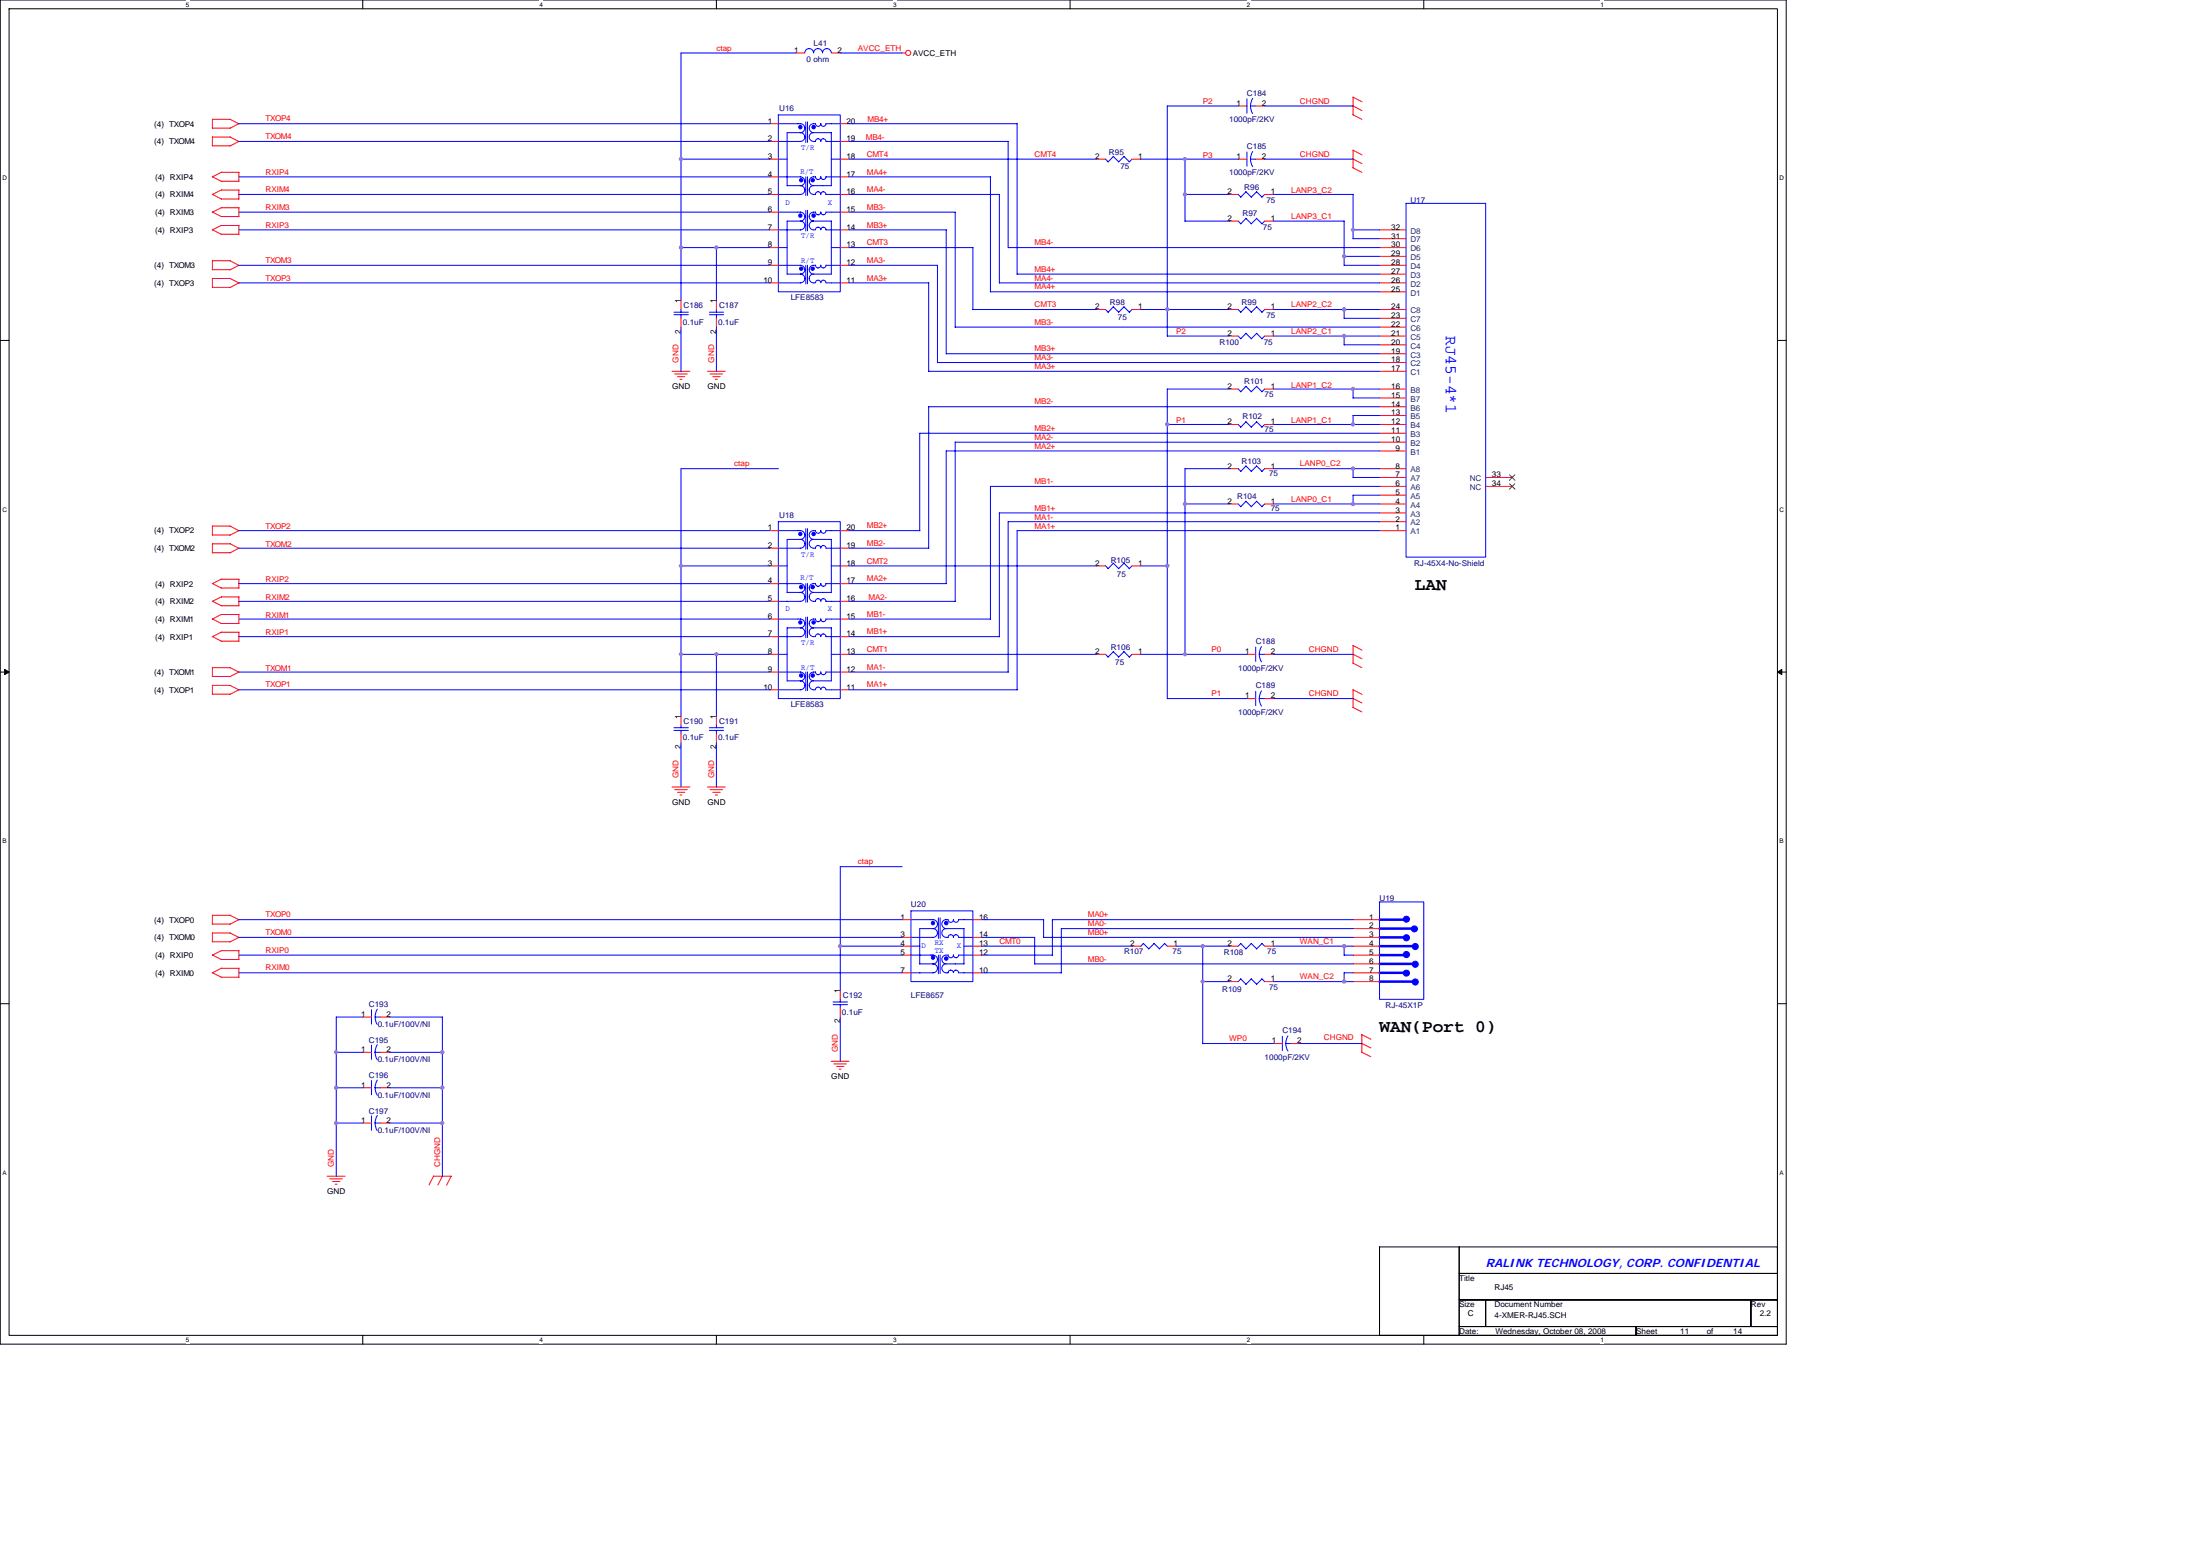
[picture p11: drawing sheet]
<svg xmlns="http://www.w3.org/2000/svg" width="297mm" height="210mm" viewBox="0 0 297 210" stroke-linecap="round" stroke-linejoin="round" font-family="sans-serif">
<path d="M0 0h241.2v181.4h-241.2zM1.2 1.2h238.8v179.1h-238.8z" fill="none" stroke="#000" stroke-width=".14"/>
<g fill="#fff">
<path d="M25.1 .1h.5v1h-.5z"/>
<path d="M25.1 180.4h.5v.9h-.5z"/>
</g>
<path d="M49 0v1.2M49 180.3v1.1" fill="none" stroke="#000" stroke-width=".14"/>
<g fill="#fff">
<path d="M72.9 .1h.4v1h-.4z"/>
<path d="M72.9 180.4h.4v.9h-.4z"/>
</g>
<path d="M96.7 0v1.2M96.7 180.3v1.1" fill="none" stroke="#000" stroke-width=".14"/>
<g fill="#fff">
<path d="M120.6 .1h.5v1h-.5z"/>
<path d="M120.6 180.4h.5v.9h-.5z"/>
</g>
<path d="M144.5 0v1.2M144.5 180.3v1.1" fill="none" stroke="#000" stroke-width=".14"/>
<g fill="#fff">
<path d="M168.4 .1h.4v1h-.4z"/>
<path d="M168.4 180.4h.4v.9h-.4z"/>
</g>
<path d="M192.2 0v1.2M192.2 180.3v1.1" fill="none" stroke="#000" stroke-width=".14"/>
<g fill="#fff">
<path d="M216.1 .1h.5v1h-.5z"/>
<path d="M216.1 180.4h.5v.9h-.5z"/>
<path d="M.3 23.6h.6v.9h-.6z"/>
<path d="M240.3 23.6h.6v.9h-.6z"/>
<path d="M.3 68.3h.6v1h-.6z"/>
<path d="M240.3 68.3h.6v1h-.6z"/>
</g>
<path d="M0 46h1.2M240 46h1.2" fill="none" stroke="#000" stroke-width=".14"/>
<g fill="#fff">
<path d="M.3 113.1h.6v.9h-.6z"/>
<path d="M240.3 113.1h.6v.9h-.6z"/>
</g>
<path d="M0 90.7h1.2M240 90.7h1.2" fill="none" stroke="#000" stroke-width=".14"/>
<path d="M.6 90.4l.6 .3-.6 .4zM240 90.7l.6-.3v.7z" fill="#000" stroke="#000" stroke-width=".14"/>
<g fill="#fff">
<path d="M.3 157.9h.6v.9h-.6z"/>
<path d="M240.3 157.9h.6v.9h-.6z"/>
</g>
<path d="M0 135.5h1.2M240 135.5h1.2M186.3 168.3h10.7v12h-10.7zM197 168.3h43v3.6h-43zM197 171.9h43v3.6h-43zM197 175.5h3.6v3.6h-3.6zM197 179.1h23.9v1.2h-23.9zM200.6 175.5h35.8v3.6h-35.8zM220.9 179.1h19.1v1.2h-19.1zM236.4 175.5h3.6v3.6h-3.6z" fill="none" stroke="#000" stroke-width=".14"/>
<g fill="none" stroke="#f00" stroke-width=".14">
<path d="M28.7 19.7h2.4M28.7 17.3h2.4M28.7 18.5v1.2M28.7 18.5h2.4M31.1 18.5l1.2 .6-1.3 .6M31.1 16.1l1.2 .6-1.3 .6M31.1 16.1h-2.4v1.2M103.9 16.7h1.2M103.9 19.1h1.2M107.5 7.2h1.2M112.2 7.2h1.3M113.5 16.7h1.1"/>
<path d="M113.5 19.1h1.1M121.8 7.2h.5M167.2 14.3h1.2M169.5 14.3h1.2M182.7 15.5l1.2 .6M182.7 14.3l1.2 .6M182.7 13.1v2.4M182.7 13.1l1.2 .6M28.7 28.6l1.2 .6h2.4M28.7 38.8h2.4M28.7 23.9l1.2 .6h2.4M28.7 35.2h2.4"/>
<path d="M28.7 35.2v1.2M28.7 37.6v1.2M28.7 37.6h2.4M29.9 28h2.4v1.3M29.9 23.3h2.4v1.2M29.9 25.7h2.4v1.2h-2.4l-1.2-.7M29.9 30.4h2.4v1.2h-2.4l-1.2-.6M29.9 28l-1.2 .6M29.9 30.4l-1.2 .6M29.9 25.6l-1.2 .6M29.9 23.2l-1.2 .7M31.1 35.2l1.2 .6"/>
<path d="M31.1 37.6l1.2 .6M32.3 35.8l-1.3 .6h-2.3M32.3 38.2l-1.3 .6M103.9 21.5h1.2M103.9 23.9h1.2M103.9 26.2h1.2M103.9 28.6h1.2M103.9 31h1.2M103.9 33.4h1.2M103.9 35.8h1.2M103.9 38.2h1.2M113.5 21.5h1.1"/>
<path d="M113.5 23.9h1.1M113.5 26.2h1.1M113.5 28.6h1.1M113.5 31h1.1M113.5 33.4h1.1M113.5 35.8h1.1M113.5 38.2h1.1M148.1 21.5h1.2M152.8 21.5h1.2M166 29.8h1.2M166 26.2h1.2M167.2 21.5h1.2"/>
<path d="M169.5 21.5h1.2M170.7 29.8h1.2M170.7 26.2h1.2M182.7 22.6l1.2 .7M182.7 21.5l1.2 .6M182.7 20.3v2.4M182.7 20.3l1.2 .6M186.3 31h3.5M186.3 33.4h3.5M186.3 35.8h3.5M186.3 38.2h3.5M186.3 39.4h3.5"/>
<path d="M186.3 37h3.5M186.3 34.6h3.5M186.3 32.2h3.5M90.7 50.1h2.5M91.1 50.5h1.7M91.5 50.8h1M91.8 51.2h.3M91.9 40.6v1.2M91.9 43v1.2M95.5 50.1h2.4M95.9 50.5h1.7M96.2 50.8h1"/>
<path d="M96.6 51.2h.3M96.7 40.6v1.2M96.7 43v1.2M148.1 41.8h1.2M152.8 41.8h1.2M166 41.8h1.2M166 52.5h1.2M166 57.3h1.2M166 45.4h1.2M170.7 41.8h1.2M170.7 52.5h1.2M170.7 57.3h1.2"/>
<path d="M170.7 45.4h1.2M186.3 50.1h3.5M186.3 41.8h3.5M186.3 52.5h3.5M186.3 57.3h3.5M186.3 59.7h3.5M186.3 58.5h3.5M186.3 56.1h3.5M186.3 54.9h3.5M186.3 53.7h3.5M186.3 48.9h3.5M186.3 47.8h3.5"/>
<path d="M186.3 46.5h3.5M186.3 45.4h3.5M186.3 44.2h3.5M186.3 43h3.5M28.7 74.6h2.4M28.7 71v1.2M28.7 73.4v1.2M28.7 73.4h2.4M28.7 71h2.4M29.9 78.2h2.4v1.2h-2.4l-1.2-.6M29.9 78.2l-1.2 .6M31.1 73.4l1.2 .6"/>
<path d="M31.1 71l1.2 .6M32.3 74l-1.3 .6M32.3 71.6l-1.3 .6h-2.3M103.9 71.6h1.2M103.9 74h1.2M103.9 78.8h1.2M103.9 76.4h1.2M113.5 71.6h1.1M113.5 74h1.1M113.5 78.8h1.1M113.5 76.4h1.1M148.1 76.4h1.2"/>
<path d="M152.8 76.4h1.2M166 63.3h1.2M166 68h1.2M170.7 63.3h1.2M170.7 68h1.2M186.3 63.3h3.5M186.3 68h3.5M186.3 71.6h3.5M186.3 70.4h3.5M186.3 69.2h3.5M186.3 66.8h3.5M186.3 65.7h3.5"/>
<path d="M186.3 64.5h3.5M186.3 60.9h3.5M200.6 65.7h3.6M200.6 64.5h3.6M28.7 85.9l1.2 .7h2.4M28.7 83.5l1.2 .7h2.4M28.7 91.3h2.4M28.7 93.7h2.4M28.7 81.2l1.2 .6h2.4M28.7 90.1v1.2M28.7 92.5v1.2M28.7 90.1h2.4"/>
<path d="M28.7 92.5h2.4M29.9 80.6h2.4v1.2M29.9 83h2.4v1.2M29.9 85.3h2.4v1.3M29.9 85.3l-1.2 .6M29.9 82.9l-1.2 .7M29.9 80.6l-1.2 .6M31.1 90.1l1.2 .6-1.3 .6M31.1 92.5l1.2 .6-1.3 .6M91.9 96.7v1.2M91.9 99.1v1.2M96.7 96.7v1.2"/>
<path d="M96.7 99.1v1.2M103.9 88.3h1.2M103.9 81.2h1.2M103.9 83.6h1.2M103.9 85.9h1.2M103.9 90.7h1.2M103.9 93.1h1.2M113.5 88.3h1.1M113.5 81.2h1.1M113.5 83.6h1.1M113.5 85.9h1.1M113.5 90.7h1.1"/>
<path d="M113.5 93.1h1.1M148.1 88.3h1.2M152.8 88.3h1.2M168.4 88.3h1.1M168.4 94.3h1.1M170.7 88.3h1.2M170.7 94.3h1.2M182.7 94.3l1.2 .6M182.7 89.5l1.2 .6M182.7 88.3l1.2 .6M182.7 93.1v2.4l1.2 .6M182.7 87.1v2.4"/>
<path d="M182.7 93.1l1.2 .6M182.7 87.1l1.2 .7M90.7 106.2h2.5M91.1 106.6h1.7M91.5 107h1M91.8 107.3h.3M95.5 106.2h2.4M95.9 106.6h1.7M96.2 107h1M96.6 107.3h.3M28.7 131.3l1.2 .6h2.4M28.7 128.9l1.2 .6h2.4"/>
<path d="M28.7 127.1h2.4M28.7 124.7h2.4M28.7 125.9v1.2M28.7 125.9h2.4M29.9 128.3h2.4v1.2M29.9 130.7h2.4v1.2M29.9 130.7l-1.2 .6M29.9 128.3l-1.2 .6M31.1 125.9l1.2 .7-1.3 .5M31.1 123.5l1.2 .7-1.3 .6M31.1 123.5h-2.4v1.2M49 137.3h1.2"/>
<path d="M51.4 137.3h1.2M113.5 133.7v1.2M113.5 136.1v1.2M121.8 124.1h1.2M121.8 126.5h1.2M121.8 128.9h1.2M121.8 131.3h1.2M121.8 127.7h1.2M131.4 124.1h1.1M131.4 126.5h1.1M131.4 128.9h1.1M131.4 131.3h1.1"/>
<path d="M131.4 127.7h1.1M152.8 127.7h1.2M157.6 127.7h1.2M166 127.7h1.2M166 132.5h1.2M170.7 127.7h1.2M170.7 132.5h1.2M182.7 124.1h3.6M182.7 126.5h3.6M182.7 128.9h3.6M182.7 131.3h3.6M182.7 127.7h3.6"/>
<path d="M182.7 132.5h3.6M182.7 125.3h3.6M182.7 130.1h3.6M44.2 158.8h2.4M44.5 159.1h1.7M44.9 159.5h1M45.3 159.9h.2M49 142h1.2M49 151.6h1.2M49 146.8h1.2M51.4 142h1.2M51.4 151.6h1.2"/>
<path d="M51.4 146.8h1.2M58.5 158.8h2.4l-.6 1.2M58.5 158.7l-.6 1.3M59.8 158.7l-.7 1.3M112.2 143.3h2.4M112.6 143.6h1.7M113 144h.9M113.3 144.3h.3M171.9 140.9h1.2M174.3 140.9h1.2M183.9 140.8l1.2 .7M185.1 140.3l-1.2-.7v2.4l1.2 .6"/>
<circle cx="122.6" cy="7.1" r=".35"/>
</g>
<g fill="none" stroke="#00f" stroke-width=".14">
<path d="M32.3 16.7h71.6M32.3 19.1h71.6M91.9 7.2h15.6M91.9 7.2v33.4M105.1 15.5h8.4v23.9h-8.4zM105.1 16.7h3M105.1 19.1h3M108.1 16.7a.6 .6 0 0 1 .6 .6 .6 .6 0 0 1-.6 .6 .59 .59 0 0 1 .6 .6 .59 .59 0 0 1-.6 .6M108.1 17.9h-1.8v7.2M108.7 7.1a.59 .59 0 0 1 .6-.5 .59 .59 0 0 1 .6 .5 .6 .6 0 0 1 .6-.5 .6 .6 0 0 1 .6 .5 .59 .59 0 0 1 .6-.5 .59 .59 0 0 1 .5 .5M108.8 16.5v2.7M109 16.4v2.8"/>
<path d="M109.7 17.9h2.6M110.1 16.7a.62 .62 0 0 0-.8 .4 .62 .62 0 0 0 .5 .8 .62 .62 0 0 0-.5 .8 .62 .62 0 0 0 .8 .4M110.1 19.1a.36 .36 0 0 1 .4-.4 .36 .36 0 0 1 .3 .4 .35 .35 0 0 1 .4-.4 .35 .35 0 0 1 .3 .4M110.1 16.7a.36 .36 0 0 0 .4 .4 .36 .36 0 0 0 .3-.4 .35 .35 0 0 0 .4 .4 .35 .35 0 0 0 .3-.4M111.5 16.7h2M111.5 19.1h2M112.2 17.9v7.2M113.5 7.2h8.3M114.6 16.7h22.7M114.6 19.1h21.5v14.3M137.3 16.7v20.3M167.2 14.3h-9.6v31.1h8.4"/>
<path d="M168.4 13.3v2M168.8 14.3h.8M169.1 13.3l-.2 .5-.1 .5 .1 .5 .2 .5M170.7 14.3h12M32.3 23.9h71.6M32.3 26.2h71.6M32.3 31h71.6M32.3 28.6h71.6M32.3 35.8h71.6M32.3 38.2h71.6M91.9 21.5h12M91.9 33.4h12"/>
<path d="M96.7 33.4v7.2M105.1 38.2h3M105.1 21.5h1.2M105.1 23.9h3M105.1 26.2h3M105.1 31h3M105.1 28.6h3M105.1 35.8h3M105.1 33.4h1.2M106.3 25.1h1.8M106.3 37h1.8M108.1 23.9a.59 .59 0 0 1 .6 .6 .59 .59 0 0 1-.6 .6 .59 .59 0 0 1 .6 .6 .59 .59 0 0 1-.6 .5"/>
<path d="M108.1 28.6a.6 .6 0 0 1 .6 .6 .6 .6 0 0 1-.6 .6 .59 .59 0 0 1 .6 .6 .59 .59 0 0 1-.6 .6M108.1 35.8a.59 .59 0 0 1 .6 .6 .59 .59 0 0 1-.6 .6 .59 .59 0 0 1 .6 .6 .59 .59 0 0 1-.6 .6M108.1 29.8h-1.8v7.2M108.8 23.9v2.5M108.8 28.4v2.8M108.8 35.8v2.5M109 23.9v2.5M109 28.4v2.8M109 35.8v2.5M109.7 29.8h2.6M109.8 25.1a.62 .62 0 0 0-.5 .7 .62 .62 0 0 0 .8 .4M109.8 37a.62 .62 0 0 0-.5 .8 .62 .62 0 0 0 .8 .4 .36 .36 0 0 1 .4-.4 .36 .36 0 0 1 .3 .4 .35 .35 0 0 1 .4-.4 .35 .35 0 0 1 .3 .4"/>
<path d="M109.9 25.1h2.4M109.9 37h2.4M110.1 26.2a.36 .36 0 0 1 .4-.3 .36 .36 0 0 1 .3 .3 .35 .35 0 0 1 .4-.3 .35 .35 0 0 1 .3 .3M110.1 35.8a.36 .36 0 0 0 .4 .4 .36 .36 0 0 0 .3-.4 .35 .35 0 0 0 .4 .4 .35 .35 0 0 0 .3-.4M110.1 35.8a.62 .62 0 0 0-.8 .4 .62 .62 0 0 0 .5 .8M111.5 23.9h2M111.5 26.2h2M111.5 31h2M111.5 28.6h2M111.5 35.8h2M111.5 38.2h2M111.5 23.9a.35 .35 0 0 1-.3 .3 .35 .35 0 0 1-.4-.3 .36 .36 0 0 1-.3 .3 .36 .36 0 0 1-.4-.3 .62 .62 0 0 0-.8 .4 .62 .62 0 0 0 .5 .8"/>
<path d="M111.5 28.6a.35 .35 0 0 1-.3 .4 .35 .35 0 0 1-.4-.4 .36 .36 0 0 1-.3 .4 .36 .36 0 0 1-.4-.4 .62 .62 0 0 0-.8 .5 .62 .62 0 0 0 .5 .7 .62 .62 0 0 0-.5 .8 .62 .62 0 0 0 .8 .4 .36 .36 0 0 1 .4-.3 .36 .36 0 0 1 .3 .3 .35 .35 0 0 1 .4-.3 .35 .35 0 0 1 .3 .3M112.2 21.5h1.3M112.2 29.8v7.2M112.2 33.4h1.3M114.6 21.5h33.5M114.6 23.9h19.1v15.5M114.6 26.2h20.4l-.1 12M114.6 31h13.2M114.6 28.6h14.4v15.6M114.6 35.8h12v13.2l59.7-.1M114.6 38.2h10.8v11.9M114.6 33.4h16.8v8.4h16.7"/>
<path d="M127.8 31v16.8h58.5M133.7 39.4h52.6M134.9 38.2h51.4M136.1 33.4h50.2M137.3 37h49M149.2 21.5l.4 .3M150.3 21.1l.7 .7M150.3 21.1l-.7 .8M151.7 21.1l.8 .7M151.8 21.1l-.8 .8M152.8 21.5l-.3 .4M154 21.5h13.2"/>
<path d="M160 26.2h6M160 29.8h6M160 21.5v8.4M167.1 26.2l.4 .4M168.2 29.5l.7 .7 .8-.7M168.2 25.9l.7 .7M168.2 29.5l-.7 .7-.4-.4M168.2 25.9l-.7 .7M168.4 20.5v1.9M168.8 21.5h.8M169.1 20.4l-.2 .5-.1 .6 .1 .5 .2 .5M169.6 29.5l.8 .7"/>
<path d="M169.6 25.9l.8 .7M169.7 25.9l-.8 .7M170.7 29.8l-.3 .4M170.7 21.5h12M170.7 26.2l-.3 .4M171.9 26.2h10.8M171.9 29.8h9.6M181.5 35.8h4.8M181.5 29.8v6M181.5 34.6h4.8M182.7 31h3.6M182.7 32.2h3.6"/>
<path d="M182.7 26.2v6M189.8 27.5h10.8v47.7h-10.8zM91 42.1h1.9M91 42.5h1.9M91.9 41.8v.3M91.9 42.5v.5M91.9 44.2v5.9M95.8 42.1h1.9M95.8 42.5h1.9M96.7 41.8v.3M96.7 42.5v.5M96.7 44.2v5.9"/>
<path d="M125.4 54.9v19.1h-10.8M125.4 50.1h60.9M125.4 54.9h60.9M129 44.2h57.3M149.2 41.8l.4 .3M151 42.1l-.7-.7-.7 .8M151.7 41.4l.8 .8 .3-.4M151.8 41.4l-.8 .8M154 41.8h12M157.6 57.3h8.4M166 52.5h-8.4v41.8h10.8M167.1 52.5l.4 .4"/>
<path d="M167.1 57.3l.4 .4M167.1 45.3l.4 .4M168.2 52.1l.7 .8M168.2 56.9l.7 .8M168.2 41.4l.7 .8 .8-.8M168.2 45l.7 .7M168.2 52.2l-.7 .7M168.2 56.9l-.7 .8M168.2 41.4l-.7 .8-.4-.4M168.2 45l-.7 .7M169.6 52.1l.8 .8M169.6 56.9l.8 .8"/>
<path d="M169.6 41.4l.8 .7M169.6 45l.8 .7M169.7 52.2l-.8 .7M169.7 56.9l-.8 .8M169.7 45l-.8 .7M170.7 52.5l-.3 .4M170.7 57.3l-.3 .4M170.7 41.8l-.3 .4M170.7 45.4l-.3 .3M171.9 41.8h14.4M171.9 45.4h14.4M171.9 57.3h14.4"/>
<path d="M171.9 52.5h14.4M181.5 41.8v1.2M181.5 45.4v1.2M181.5 46.5h4.8M181.5 43h4.8M182.7 52.5v1.2h3.6M186.3 58.5h-62.1v13.1M186.3 59.7h-57.3v21.5h-14.4M186.3 56.1h-3.6v1.2M32.3 71.6h71.6M32.3 74h71.6M32.3 78.8h71.6"/>
<path d="M91.9 76.4h12M105.1 70.4h8.4v23.9h-8.4zM105.1 71.6h3M105.1 74h3M105.1 76.4h1.2M105.1 78.8h3M105.1 63.3h-13.2v33.4M106.3 80h1.8M108.1 71.6a.59 .59 0 0 1 .6 .6 .59 .59 0 0 1-.6 .6 .59 .59 0 0 1 .6 .6 .59 .59 0 0 1-.6 .6M108.1 78.8a.59 .59 0 0 1 .6 .6 .59 .59 0 0 1-.6 .6 .6 .6 0 0 1 .6 .6 .6 .6 0 0 1-.6 .6M108.1 72.8h-1.8v7.2M108.8 71.4v2.7"/>
<path d="M108.8 78.8v2.5M109 71.4v2.7M109 78.8v2.5M109.7 72.8h2.6M109.8 80a.62 .62 0 0 0-.5 .7 .62 .62 0 0 0 .8 .5M109.9 80h2.4M110.1 71.6a.62 .62 0 0 0-.8 .5 .62 .62 0 0 0 .5 .7 .62 .62 0 0 0-.5 .8 .62 .62 0 0 0 .8 .4 .36 .36 0 0 1 .4-.4 .36 .36 0 0 1 .3 .4 .35 .35 0 0 1 .4-.4 .35 .35 0 0 1 .3 .4M110.1 71.6a.36 .36 0 0 0 .4 .4 .36 .36 0 0 0 .3-.4 .35 .35 0 0 0 .4 .4 .35 .35 0 0 0 .3-.4M110.1 78.8a.36 .36 0 0 0 .4 .3 .36 .36 0 0 0 .3-.3 .35 .35 0 0 0 .4 .3 .35 .35 0 0 0 .3-.3M110.1 78.8a.62 .62 0 0 0-.8 .4 .62 .62 0 0 0 .5 .8M111.5 71.6h2M111.5 74h2"/>
<path d="M111.5 78.8h2M112.2 76.4h1.3M112.2 72.8v7.2M114.6 71.6h9.6M114.6 76.4h33.5M114.6 78.8h13.2M149.2 76.4l.4 .4M151 76.8l-.7-.8-.7 .8M151.7 76l.8 .8 .3-.4M151.8 76l-.8 .8M154 76.4h3.6M160 68h6"/>
<path d="M166 63.3h-6v25M167.1 63.2l.4 .4M167.1 68l.4 .4M168.2 62.9l.7 .7M168.2 67.6l.7 .8M168.2 62.9l-.7 .7M168.2 67.7l-.7 .7M169.6 62.9l.8 .7M169.6 67.6l.8 .8M169.7 62.9l-.8 .7M169.7 67.7l-.8 .7M170.7 63.3l-.3 .3"/>
<path d="M170.7 68l-.3 .4M171.9 68h14.4M171.9 63.3h14.4M182.7 63.3v1.2M182.7 64.5h3.6M186.3 71.6h-49v21.5M186.3 65.7h-52.6v17.9h-19.1M186.3 70.4h-50.2v20.3h-21.5M186.3 66.8h-3.6v1.3M186.3 60.9h-58.5v17.9M186.3 69.2h-51.4v16.8M32.3 81.2h71.6"/>
<path d="M32.3 85.9h71.6M32.3 83.6h71.6M32.3 90.7h71.6M32.3 93.1h71.6M91 98.2h1.9M91 98.6h1.9M91.9 88.3h12M91.9 97.9v.3M91.9 98.6v.5M95.8 98.2h1.9M95.8 98.6h1.9M96.7 88.3v8.4"/>
<path d="M96.7 97.9v.3M96.7 98.6v.5M105.1 93.1h3M105.1 88.3h1.2M105.1 81.2h3M105.1 85.9h3M105.1 83.6h3M105.1 90.7h3M108.1 83.6a.59 .59 0 0 1 .6 .6 .59 .59 0 0 1-.6 .6 .59 .59 0 0 1 .6 .5 .59 .59 0 0 1-.6 .6M108.1 90.7a.59 .59 0 0 1 .6 .6 .59 .59 0 0 1-.6 .6 .6 .6 0 0 1 .6 .6 .6 .6 0 0 1-.6 .6M108.1 84.8h-1.8v7.1h1.8M108.8 83.3v2.8"/>
<path d="M108.8 90.7v2.5M109 83.3v2.8M109 90.7v2.5M109.7 84.8h2.6M109.8 91.9a.62 .62 0 0 0-.5 .8 .62 .62 0 0 0 .8 .4M109.9 91.9h2.4M110.1 81.2a.36 .36 0 0 1 .4-.4 .36 .36 0 0 1 .3 .4 .35 .35 0 0 1 .4-.4 .35 .35 0 0 1 .3 .4M110.1 83.6a.62 .62 0 0 0-.8 .4 .62 .62 0 0 0 .5 .8 .62 .62 0 0 0-.5 .7 .62 .62 0 0 0 .8 .4M110.1 83.5a.36 .36 0 0 0 .4 .4 .36 .36 0 0 0 .3-.4 .35 .35 0 0 0 .4 .4 .35 .35 0 0 0 .3-.4M110.1 85.9a.36 .36 0 0 1 .4-.3 .36 .36 0 0 1 .3 .3 .35 .35 0 0 1 .4-.3 .35 .35 0 0 1 .3 .3M110.1 93.1a.36 .36 0 0 1 .4-.3 .36 .36 0 0 1 .3 .3 .35 .35 0 0 1 .4-.3 .35 .35 0 0 1 .3 .3M110.1 90.7a.36 .36 0 0 0 .4 .4 .36 .36 0 0 0 .3-.4 .35 .35 0 0 0 .4 .4 .35 .35 0 0 0 .3-.4"/>
<path d="M110.1 90.7a.62 .62 0 0 0-.8 .5 .62 .62 0 0 0 .5 .7M111.5 81.2h2M111.5 85.9h2M111.5 83.6h2M111.5 90.7h2M111.5 93.1h2M112.2 88.3h1.3M112.2 84.8v7.1M114.6 88.3h33.5M114.6 85.9h20.4M114.6 93.1h22.7M149.2 88.3l.4 .4"/>
<path d="M151 88.7l-.7-.8-.7 .8M151.7 87.9l.8 .8M151.8 88l-.8 .7M152.8 88.3l-.3 .4M154 88.3h14.4M169.5 87.4v1.9M169.5 93.3v1.9M170 88.3h.8M170 94.3h.8M170.3 87.3l-.2 .5-.1 .5 .1 .6 .2 .4M170.3 93.3l-.2 .4-.1 .6 .1 .5 .2 .5M171.9 88.3h10.8"/>
<path d="M171.9 94.3h10.8M91.9 100.3v6M96.7 100.3v6M121.8 117h-8.3v16.7M32.3 124.1h89.5M32.3 126.5h89.5M32.3 128.9h89.5M32.3 131.3h89.5M49 137.3h-3.6v21.5M50.2 136.3v1.9M50.6 137.3h.8M50.9 136.2a1.99 1.99 0 0 0 0 2.1"/>
<path d="M52.6 137.3h7.2l-.1 21.5M112.5 135.3h1.9M112.5 135.6h1.9M113.5 134.9v.4M113.5 135.6v.5M113.5 137.3v6M113.5 127.7h8.3M123 123h8.4v9.5h-8.4zM123 124.1h3M123 126.5h3M123 127.7h1.2M123 128.9h3"/>
<path d="M126 124.1a.6 .6 0 0 1 .6 .6 .6 .6 0 0 1-.6 .6 .59 .59 0 0 1 .6 .6 .59 .59 0 0 1-.6 .6M126 128.9a.59 .59 0 0 1 .6 .6 .59 .59 0 0 1-.6 .6 .6 .6 0 0 1 .6 .6 .6 .6 0 0 1-.6 .6h-3M126 125.3h-1.8v4.8h1.8M126.7 123.9v2.8M126.7 128.9v2.5M126.9 123.9v2.8M126.9 128.9v2.5M127.7 125.3h2.5v4.8h-2.4M128 124.1a.62 .62 0 0 0-.8 .5 .62 .62 0 0 0 .5 .7 .62 .62 0 0 0-.5 .8 .62 .62 0 0 0 .8 .4M128 128.9a.62 .62 0 0 0-.8 .5 .62 .62 0 0 0 .5 .7 .62 .62 0 0 0-.5 .8 .62 .62 0 0 0 .8 .4 .36 .36 0 0 1 .4-.3 .36 .36 0 0 1 .3 .3 .35 .35 0 0 1 .4-.3 .35 .35 0 0 1 .3 .3h2M128 126.5a.36 .36 0 0 1 .4-.3 .36 .36 0 0 1 .3 .3 .35 .35 0 0 1 .4-.3 .35 .35 0 0 1 .3 .3M128 124.1a.36 .36 0 0 0 .4 .4 .36 .36 0 0 0 .3-.4 .35 .35 0 0 0 .4 .4 .35 .35 0 0 0 .3-.4"/>
<path d="M128 128.9a.36 .36 0 0 0 .4 .4 .36 .36 0 0 0 .3-.4 .35 .35 0 0 0 .4 .4 .35 .35 0 0 0 .3-.4M129.4 124.1h2M129.4 126.5h2M129.4 128.9h2M130.1 127.7h1.3M132.5 124.1h8.4M132.5 126.5h7.2v3.6h43M132.5 127.7h20.4M132.5 128.9h9.6M132.5 131.3h10.8M140.9 124.1v2.4h41.8M154.4 127.3l.7 .8"/>
<path d="M154.4 127.4l-.4 .3M156.5 128.1l-.7-.8-.7 .8M157.6 127.7l-.4-.4-.7 .8M158.8 127.7h7.2M162.4 127.7v13.2M162.4 132.5h3.6M167.1 127.7l.4-.4 .7 .8M167.5 132.1l.7 .8M167.5 132.1l-.4 .4M168.9 132.1l.8 .8M168.9 132.1l-.7 .8M169.7 128.1l-.8-.8-.7 .8"/>
<path d="M170.4 132.1l.3 .4M170.4 127.3l.3 .4M170.4 132.1l-.8 .8M170.4 127.4l-.8 .7M171.9 127.7h10.8M171.9 132.5h10.8M173.1 139.9v1.9M173.9 139.8l-.2 .5-.1 .5 .1 .6 .2 .5M181.5 127.7v1.2h1.2M182.7 125.3h-39.4v6M182.7 124.1h-40.6v4.8M182.7 131.3h-1.2v1.2"/>
<path d="M186.3 121.8h5.9v13.1h-5.9zM45.4 142h3.6M45.4 151.6h3.6M45.4 146.8h3.6M50.2 141.1v1.9M50.2 145.9v1.9M50.2 150.6v2M50.6 142h.8M50.6 151.6h.8M50.6 146.8h.8M50.9 141l-.2 .5-.1 .5 .1 .6 .2 .5M50.9 150.6l-.2 .5-.1 .5 .1 .5 .2 .5"/>
<path d="M50.9 145.8l-.2 .5-.1 .5 .1 .6 .2 .4M52.6 142h7.2M52.6 151.6h7.2M52.6 146.8h7.2M162.4 140.9h9.6M173.6 140.9h.7M175.5 140.9h8.4"/>
</g>
<g fill="#00f" stroke="#00f" stroke-width=".14">
<path d="M125.8 124.4h.3l.1 .2-.1 .2h-.1h-.2z" fill-rule="evenodd"/>
<path d="M125.8 129.1h.3l.1 .2-.1 .1-.1 .1-.2-.1z" fill-rule="evenodd"/>
<path d="M107.9 17h.3l.1 .2-.1 .1-.1 .1-.2-.1z" fill-rule="evenodd"/>
<path d="M108 24.2h.3l.1 .1-.1 .2-.1 .1-.2-.1z" fill-rule="evenodd"/>
<path d="M109.6 24.2h.3l.1 .1-.1 .2-.2 .1-.1-.1z" fill-rule="evenodd"/>
<path d="M107.9 28.9h.3l.1 .2-.1 .2h-.1h-.2z" fill-rule="evenodd"/>
<path d="M109.6 36.1h.3l.1 .2-.1 .1-.2 .1-.1-.1z" fill-rule="evenodd"/>
<path d="M108 36.1h.3l.1 .2-.1 .1-.1 .1-.2-.1z" fill-rule="evenodd"/>
<path d="M109.7 71.9h.3l.1 .2-.1 .1-.1 .1-.2-.1z" fill-rule="evenodd"/>
<path d="M109.7 83.9h.3l.1 .1-.1 .2h-.1h-.2z" fill-rule="evenodd"/>
<circle cx="127.8" cy="124.6" r=".23"/>
<circle cx="127.8" cy="129.4" r=".23"/>
<circle cx="109.8" cy="17.2" r=".23"/>
<circle cx="109.8" cy="29.1" r=".23"/>
<circle cx="108.1" cy="72.1" r=".22"/>
<circle cx="108.2" cy="79.2" r=".23"/>
<circle cx="109.7" cy="79.2" r=".23"/>
<circle cx="108.1" cy="84" r=".22"/>
<circle cx="109.7" cy="91.2" r=".23"/>
<circle cx="108.2" cy="91.2" r=".23"/>
<circle cx="189.9" cy="124.1" r=".41"/>
<circle cx="191" cy="125.4" r=".41"/>
<circle cx="189.9" cy="126.6" r=".42"/>
<circle cx="189.9" cy="128.8" r=".42"/>
<circle cx="189.9" cy="131.4" r=".41"/>
<circle cx="191.1" cy="127.8" r=".41"/>
<circle cx="191.1" cy="130.2" r=".41"/>
<circle cx="191.1" cy="132.6" r=".41"/>
</g>
<path d="M203.8 65.3l.8 .7M203.8 64.1l.8 .7M204.5 65.3l-.7 .7M204.5 64.1l-.7 .7" fill="none" stroke="#804000" stroke-width=".14"/>
<path d="M186.3 124.1h3.6M186.3 125.3h4.8M186.3 126.5h3.6M186.3 127.7h4.8M186.3 128.9h3.6M186.3 130.1h4.8M186.3 131.3h3.6M186.3 132.5h4.8" fill="none" stroke="#00f" stroke-width=".34"/>
<g fill="#f0f" stroke="#f0f" stroke-width=".14">
<path d="M181.3 34.4h.3l.1 .2-.1 .2h-.1h-.2z" fill-rule="evenodd"/>
<path d="M162.2 127.5h.3l.1 .2-.1 .2-.1 .1-.2-.1z" fill-rule="evenodd"/>
<path d="M157.4 57.1h.4v.2v.1l-.2 .1-.2-.1z" fill-rule="evenodd"/>
<path d="M157.4 76.2h.4v.2v.1l-.2 .1-.2-.1z" fill-rule="evenodd"/>
<path d="M181.3 45.2h.3l.1 .1-.1 .2-.1 .1-.2-.1z" fill-rule="evenodd"/>
<path d="M182.5 67.9h.3l.1 .1-.1 .2-.1 .1-.2-.1z" fill-rule="evenodd"/>
<path d="M181.3 132.3h.3l.1 .2-.1 .1-.1 .1-.2-.1z" fill-rule="evenodd"/>
<path d="M159.8 67.9h.3l.1 .1-.1 .2-.1 .1-.2-.1z" fill-rule="evenodd"/>
<path d="M59.5 146.7h.4v.1v.2h-.2h-.2z" fill-rule="evenodd"/>
<path d="M159.8 26.1h.3l.1 .1-.1 .2-.1 .1-.2-.1z" fill-rule="evenodd"/>
<path d="M59.5 141.9h.4v.1v.2l-.2 .1-.2-.1z" fill-rule="evenodd"/>
<path d="M45.2 151.4h.3l.1 .2-.1 .2h-.1h-.2z" fill-rule="evenodd"/>
<path d="M91.8 76.2h.3l.1 .2-.1 .1-.2 .1-.1-.1z" fill-rule="evenodd"/>
<path d="M91.8 21.3h.3l.1 .2-.1 .1-.2 .1-.1-.1z" fill-rule="evenodd"/>
<path d="M91.8 88.2h.3l.1 .1-.1 .2h-.2h-.1z" fill-rule="evenodd"/>
<path d="M91.8 33.2h.3l.1 .2-.1 .2h-.2h-.1z" fill-rule="evenodd"/>
<circle cx="181.5" cy="41.8" r=".23"/>
<circle cx="162.4" cy="132.5" r=".22"/>
<circle cx="182.7" cy="52.5" r=".22"/>
<circle cx="157.6" cy="41.8" r=".23"/>
<circle cx="59.7" cy="151.6" r=".23"/>
<circle cx="182.7" cy="31" r=".22"/>
<circle cx="181.5" cy="127.7" r=".23"/>
<circle cx="160" cy="21.5" r=".22"/>
<circle cx="182.7" cy="57.3" r=".22"/>
<circle cx="160" cy="88.3" r=".22"/>
<circle cx="182.7" cy="63.3" r=".22"/>
<circle cx="45.4" cy="146.8" r=".22"/>
<circle cx="45.4" cy="142" r=".22"/>
<circle cx="113.4" cy="127.7" r=".23"/>
<circle cx="96.7" cy="88.3" r=".22"/>
<circle cx="96.7" cy="33.4" r=".22"/>
</g>
<g font-size="2.4">
<text x="191" y="79.6">LAN</text>
<text x="186.3" y="139.3">WAN(Port 0)</text>
</g>
<text font-size="2.3" fill="#00f" x="195.2" y="45.4" transform="rotate(90 195.2 45.4)">RJ45-4*1</text>
<text font-size="1.5" fill="#00f" x="200.6" y="171">RALINK TECHNOLOGY, CORP. CONFIDENTIAL</text>
<g font-size="1.1" fill="#f00">
<text x="96.7" y="6.8">ctap</text>
<text x="115.8" y="6.8">AVCC_ETH</text>
<text x="35.9" y="16.4">TXOP4</text>
<text x="117.1" y="16.5">MB4+</text>
<text x="162.4" y="14">P2</text>
<text x="175.5" y="14">CHGND</text>
<text x="35.9" y="23.6">RXIP4</text>
<text x="35.9" y="18.8">TXOM4</text>
<text x="116.9" y="18.9">MB4-</text>
<text x="117" y="21.2">CMT4</text>
<text x="117" y="23.6">MA4+</text>
<text x="139.7" y="21.2">CMT4</text>
<text x="162.4" y="21.3">P3</text>
<text x="175.5" y="21.2">CHGND</text>
<text x="35.9" y="28.3">RXIM3</text>
<text x="35.9" y="25.9">RXIM4</text>
<text x="117" y="28.3">MB3-</text>
<text x="117" y="25.9">MA4-</text>
<text x="174.3" y="26.1">LANP3_C2</text>
<text x="174.3" y="29.5">LANP3_C1</text>
<text x="35.9" y="35.5">TXOM3</text>
<text x="35.9" y="30.7">RXIP3</text>
<text x="117" y="30.7">MB3+</text>
<text x="117" y="33.1">CMT3</text>
<text x="117" y="35.5">MA3-</text>
<text x="139.7" y="33.1">MB4-</text>
<text x="35.9" y="37.9">TXOP3</text>
<text x="117" y="37.9">MA3+</text>
<text x="139.7" y="37.9">MA4-</text>
<text x="139.7" y="39.1">MA4+</text>
<text x="139.7" y="36.7">MB4+</text>
<text x="139.7" y="41.5">CMT3</text>
<text x="174.3" y="41.5">LANP2_C2</text>
<text x="139.7" y="47.4">MB3+</text>
<text x="139.7" y="43.8">MB3-</text>
<text x="158.8" y="45">P2</text>
<text x="174.3" y="45">LANP2_C1</text>
<text x="91.6" y="48.9" transform="rotate(-90 91.6 48.9)">GND</text>
<text x="96.4" y="48.9" transform="rotate(-90 96.4 48.9)">GND</text>
<text x="139.7" y="48.6">MA3-</text>
<text x="139.7" y="49.8">MA3+</text>
<text x="174.3" y="52.3">LANP1_C2</text>
<text x="139.7" y="58.2">MB2+</text>
<text x="139.7" y="54.6">MB2-</text>
<text x="139.7" y="59.4">MA2-</text>
<text x="158.8" y="57.1">P1</text>
<text x="174.3" y="57.1">LANP1_C1</text>
<text x="99.1" y="62.9">ctap</text>
<text x="139.7" y="60.6">MA2+</text>
<text x="139.7" y="65.3">MB1-</text>
<text x="175.5" y="62.9">LANP0_C2</text>
<text x="35.9" y="71.4">TXOP2</text>
<text x="117" y="71.3">MB2+</text>
<text x="139.7" y="68.9">MB1+</text>
<text x="139.7" y="70.2">MA1-</text>
<text x="139.7" y="71.4">MA1+</text>
<text x="174.3" y="67.7">LANP0_C1</text>
<text x="35.9" y="73.8">TXOM2</text>
<text x="117" y="76.1">CMT2</text>
<text x="117" y="73.7">MB2-</text>
<text x="35.9" y="78.6">RXIP2</text>
<text x="35.9" y="81">RXIM2</text>
<text x="35.9" y="83.4">RXIM1</text>
<text x="117" y="83.2">MB1-</text>
<text x="117" y="78.5">MA2+</text>
<text x="117.3" y="81">MA2-</text>
<text x="35.9" y="85.7">RXIP1</text>
<text x="117" y="88">CMT1</text>
<text x="117" y="85.6">MB1+</text>
<text x="163.6" y="88">P0</text>
<text x="176.7" y="88">CHGND</text>
<text x="35.9" y="92.8">TXOP1</text>
<text x="35.9" y="90.5">TXOM1</text>
<text x="117" y="90.4">MA1-</text>
<text x="117" y="92.8">MA1+</text>
<text x="163.6" y="94">P1</text>
<text x="176.7" y="94">CHGND</text>
<text x="91.6" y="105.1" transform="rotate(-90 91.6 105.1)">GND</text>
<text x="96.4" y="105.1" transform="rotate(-90 96.4 105.1)">GND</text>
<text x="115.8" y="116.7">ctap</text>
<text x="35.9" y="123.8">TXOP0</text>
<text x="146.9" y="123.8">MA0+</text>
<text x="146.9" y="125">MA0-</text>
<text x="35.9" y="131">RXIM0</text>
<text x="35.9" y="128.6">RXIP0</text>
<text x="35.9" y="126.2">TXOM0</text>
<text x="134.9" y="127.4">CMT0</text>
<text x="146.9" y="126.2">MB0+</text>
<text x="146.9" y="129.8">MB0-</text>
<text x="175.5" y="127.4">WAN_C1</text>
<text x="175.5" y="132.2">WAN_C2</text>
<text x="113.1" y="142" transform="rotate(-90 113.1 142)">GND</text>
<text x="166" y="140.5">WP0</text>
<text x="178.7" y="140.4">CHGND</text>
<text x="45.1" y="157.6" transform="rotate(-90 45.1 157.6)">GND</text>
<text x="59.4" y="157.6" transform="rotate(-90 59.4 157.6)">CHGND</text>
</g>
<g font-size="1.1">
<text x="107.2" y="7.1">1</text>
<text x="113.1" y="7.1">2</text>
<text x="123.2" y="7.6">AVCC_ETH</text>
<text x="20.8" y="17.1">(4) TXOP4</text>
<text x="103.7" y="16.7">1</text>
<text x="114.3" y="16.7">20</text>
<text x="166.9" y="14.3">1</text>
<text x="170.4" y="14.3">2</text>
<text x="20.8" y="19.5">(4) TXOM4</text>
<text x="103.7" y="19.1">2</text>
<text x="103.7" y="23.9">4</text>
<text x="103.7" y="21.5">3</text>
<text x="114.3" y="19.1">19</text>
<text x="114.3" y="21.5">18</text>
<text x="114.3" y="23.9">17</text>
<text x="147.8" y="21.5">2</text>
<text x="153.7" y="21.5">1</text>
<text x="166.9" y="21.5">1</text>
<text x="170.4" y="21.5">2</text>
<text x="20.9" y="29">(4) RXIM3</text>
<text x="20.9" y="26.6">(4) RXIM4</text>
<text x="20.9" y="24.3">(4) RXIP4</text>
<text x="103.7" y="26.2">5</text>
<text x="103.7" y="28.6">6</text>
<text x="114.3" y="26.2">16</text>
<text x="114.3" y="28.6">15</text>
<text x="165.8" y="29.8">2</text>
<text x="165.8" y="26.2">2</text>
<text x="171.6" y="29.8">1</text>
<text x="171.6" y="26.2">1</text>
<text x="20.9" y="31.4">(4) RXIP3</text>
<text x="103.7" y="31">7</text>
<text x="103.7" y="33.4">8</text>
<text x="103.7" y="35.8">9</text>
<text x="114.3" y="35.8">12</text>
<text x="114.3" y="33.4">13</text>
<text x="114.3" y="31">14</text>
<text x="187.8" y="35.8">28</text>
<text x="187.8" y="34.6">29</text>
<text x="187.8" y="33.4">30</text>
<text x="187.8" y="32.2">31</text>
<text x="187.8" y="31">32</text>
<text x="20.8" y="36.2">(4) TXOM3</text>
<text x="20.8" y="38.6">(4) TXOP3</text>
<text x="91.9" y="41" transform="rotate(-90 91.9 41)">1</text>
<text x="96.7" y="41" transform="rotate(-90 96.7 41)">1</text>
<text x="103.1" y="38.2">10</text>
<text x="114.3" y="38.2">11</text>
<text x="147.8" y="41.8">2</text>
<text x="153.7" y="41.8">1</text>
<text x="165.8" y="41.8">2</text>
<text x="171.6" y="41.8">1</text>
<text x="187.8" y="41.8">24</text>
<text x="187.8" y="39.4">25</text>
<text x="187.8" y="38.2">26</text>
<text x="187.8" y="37">27</text>
<text x="91.9" y="45" transform="rotate(-90 91.9 45)">2</text>
<text x="96.7" y="45" transform="rotate(-90 96.7 45)">2</text>
<text x="165.8" y="45.3">2</text>
<text x="171.6" y="45.3">1</text>
<text x="187.8" y="47.7">19</text>
<text x="187.8" y="46.5">20</text>
<text x="187.8" y="45.3">21</text>
<text x="187.8" y="44.1">22</text>
<text x="187.8" y="42.9">23</text>
<text x="90.8" y="52.6">GND</text>
<text x="95.5" y="52.6">GND</text>
<text x="165.8" y="52.5">2</text>
<text x="171.6" y="52.5">1</text>
<text x="187.8" y="53.7">15</text>
<text x="187.8" y="52.5">16</text>
<text x="187.8" y="50.1">17</text>
<text x="187.8" y="48.9">18</text>
<text x="165.8" y="57.3">2</text>
<text x="171.6" y="57.3">1</text>
<text x="187.8" y="59.7">10</text>
<text x="187.8" y="58.5">11</text>
<text x="187.8" y="57.3">12</text>
<text x="187.8" y="56.1">13</text>
<text x="187.8" y="54.9">14</text>
<text x="165.8" y="63.2">2</text>
<text x="171.6" y="63.2">1</text>
<text x="188.4" y="65.6">6</text>
<text x="188.4" y="64.4">7</text>
<text x="188.4" y="63.2">8</text>
<text x="188.4" y="60.9">9</text>
<text x="201.4" y="65.6">34</text>
<text x="201.4" y="64.4">33</text>
<text x="103.7" y="71.6">1</text>
<text x="114.3" y="71.6">20</text>
<text x="165.8" y="68">2</text>
<text x="171.6" y="68">1</text>
<text x="188.4" y="71.6">1</text>
<text x="188.4" y="70.4">2</text>
<text x="188.4" y="69.2">3</text>
<text x="188.4" y="68">4</text>
<text x="188.4" y="66.8">5</text>
<text x="20.8" y="74.4">(4) TXOM2</text>
<text x="20.8" y="72">(4) TXOP2</text>
<text x="103.7" y="74">2</text>
<text x="103.7" y="76.4">3</text>
<text x="114.3" y="74">19</text>
<text x="114.3" y="76.4">18</text>
<text x="147.8" y="76.4">2</text>
<text x="153.7" y="76.4">1</text>
<text x="20.9" y="83.9">(4) RXIM1</text>
<text x="20.9" y="79.2">(4) RXIP2</text>
<text x="20.9" y="81.6">(4) RXIM2</text>
<text x="103.7" y="78.8">4</text>
<text x="103.7" y="81.2">5</text>
<text x="103.7" y="83.5">6</text>
<text x="114.3" y="78.8">17</text>
<text x="114.3" y="81.2">16</text>
<text x="114.3" y="83.5">15</text>
<text x="20.9" y="86.3">(4) RXIP1</text>
<text x="103.7" y="85.9">7</text>
<text x="103.7" y="88.3">8</text>
<text x="114.3" y="88.3">13</text>
<text x="114.3" y="85.9">14</text>
<text x="147.8" y="88.3">2</text>
<text x="153.7" y="88.3">1</text>
<text x="168.1" y="88.3">1</text>
<text x="171.6" y="88.3">2</text>
<text x="20.8" y="91.1">(4) TXOM1</text>
<text x="20.8" y="93.5">(4) TXOP1</text>
<text x="103.1" y="93.1">10</text>
<text x="103.7" y="90.7">9</text>
<text x="114.3" y="93.1">11</text>
<text x="114.3" y="90.7">12</text>
<text x="168.1" y="94.3">1</text>
<text x="171.6" y="94.3">2</text>
<text x="91.9" y="101.2" transform="rotate(-90 91.9 101.2)">2</text>
<text x="91.9" y="97" transform="rotate(-90 91.9 97)">1</text>
<text x="96.7" y="101.2" transform="rotate(-90 96.7 101.2)">2</text>
<text x="96.7" y="97" transform="rotate(-90 96.7 97)">1</text>
<text x="90.8" y="108.7">GND</text>
<text x="95.5" y="108.7">GND</text>
<text x="20.8" y="124.5">(4) TXOP0</text>
<text x="121.6" y="124.1">1</text>
<text x="132.2" y="124.1">16</text>
<text x="184.8" y="124.1">1</text>
<text x="184.8" y="125.3">2</text>
<text x="20.8" y="126.9">(4) TXOM0</text>
<text x="20.9" y="131.7">(4) RXIM0</text>
<text x="20.9" y="129.3">(4) RXIP0</text>
<text x="121.6" y="126.5">3</text>
<text x="121.6" y="128.9">5</text>
<text x="121.6" y="131.3">7</text>
<text x="121.6" y="127.7">4</text>
<text x="132.2" y="126.5">14</text>
<text x="132.2" y="127.7">13</text>
<text x="132.2" y="128.9">12</text>
<text x="132.2" y="131.3">10</text>
<text x="152.6" y="127.7">2</text>
<text x="158.4" y="127.7">1</text>
<text x="165.8" y="127.7">2</text>
<text x="171.6" y="127.7">1</text>
<text x="184.8" y="126.5">3</text>
<text x="184.8" y="130.1">6</text>
<text x="184.8" y="127.7">4</text>
<text x="184.8" y="128.9">5</text>
<text x="184.8" y="131.3">7</text>
<text x="48.7" y="137.3">1</text>
<text x="52.2" y="137.3">2</text>
<text x="113.4" y="134.1" transform="rotate(-90 113.4 134.1)">1</text>
<text x="165.8" y="132.5">2</text>
<text x="171.6" y="132.5">1</text>
<text x="184.8" y="132.5">8</text>
<text x="48.7" y="142">1</text>
<text x="52.2" y="142">2</text>
<text x="113.4" y="138.2" transform="rotate(-90 113.4 138.2)">2</text>
<text x="171.7" y="140.8">1</text>
<text x="175.2" y="140.8">2</text>
<text x="48.7" y="146.8">1</text>
<text x="52.2" y="146.8">2</text>
<text x="112.2" y="145.7">GND</text>
<text x="48.7" y="151.6">1</text>
<text x="52.2" y="151.6">2</text>
<text x="44.2" y="161.2">GND</text>
<text x="197" y="172.9">Title</text>
<text x="197" y="176.5">Size</text>
<text x="198.2" y="177.7">C</text>
<text x="201.8" y="176.5">Document Number</text>
<text x="201.8" y="177.9">4-XMER-RJ45.SCH</text>
<text x="201.8" y="174.1">RJ45</text>
<text x="236.4" y="176.5">Rev</text>
<text x="237.6" y="177.7">2.2</text>
<text x="197" y="180.1">Date:</text>
<text x="201.9" y="180.1">Wednesday, October 08, 2008</text>
<text x="220.9" y="180.1">Sheet</text>
<text x="226.9" y="180.1">11</text>
<text x="230.4" y="180.1">of</text>
<text x="234" y="180.1">14</text>
</g>
<g font-size="1.1" fill="#000080">
<text x="108.9" y="8.4">0 ohm</text>
<text x="109.9" y="6.2">L41</text>
<text x="105.2" y="14.9">U16</text>
<text x="166" y="16.5">1000pF/2KV</text>
<text x="168.4" y="12.9">C184</text>
<text x="149.7" y="20.9">R95</text>
<text x="151.3" y="22.8">75</text>
<text x="166" y="23.7">1000pF/2KV</text>
<text x="168.4" y="20.1">C185</text>
<text x="167.8" y="29.2">R97</text>
<text x="168" y="25.7">R96</text>
<text x="171" y="27.4">75</text>
<text x="190.4" y="27.4">U17</text>
<text x="170.5" y="31.1">75</text>
<text x="92.3" y="41.6">C186</text>
<text x="97.1" y="41.6">C187</text>
<text x="106.8" y="40.5">LFE8583</text>
<text x="149.9" y="41.2">R98</text>
<text x="167.6" y="41.1">R99</text>
<text x="92.2" y="43.8">0.1uF</text>
<text x="97" y="43.8">0.1uF</text>
<text x="150.9" y="43.1">75</text>
<text x="164.7" y="46.6">R100</text>
<text x="170.6" y="46.6">75</text>
<text x="171" y="42.9">75</text>
<text x="168" y="51.8">R101</text>
<text x="170.7" y="53.6">75</text>
<text x="167.8" y="56.6">R102</text>
<text x="170.7" y="58.3">75</text>
<text x="167.6" y="62.6">R103</text>
<text x="171.3" y="64.3">75</text>
<text x="105.2" y="69.9">U18</text>
<text x="167" y="67.4">R104</text>
<text x="171.6" y="69">75</text>
<text x="150" y="76">R105</text>
<text x="150.8" y="77.9">75</text>
<text x="190.9" y="76.4">RJ-45X4-No-Shield</text>
<text x="150" y="87.8">R106</text>
<text x="150.6" y="89.8">75</text>
<text x="169.5" y="86.9">C188</text>
<text x="106.8" y="95.4">LFE8583</text>
<text x="167.2" y="90.5">1000pF/2KV</text>
<text x="169.5" y="92.9">C189</text>
<text x="92.2" y="99.9">0.1uF</text>
<text x="92.3" y="97.7">C190</text>
<text x="97" y="99.9">0.1uF</text>
<text x="97.1" y="97.7">C191</text>
<text x="167.2" y="96.5">1000pF/2KV</text>
<text x="123" y="122.4">U20</text>
<text x="186.3" y="121.6">U19</text>
<text x="151.8" y="128.8">R107</text>
<text x="158.3" y="128.8">75</text>
<text x="165.2" y="129">R108</text>
<text x="171.1" y="128.8">75</text>
<text x="49.8" y="136">C193</text>
<text x="113.7" y="137">0.1uF</text>
<text x="113.8" y="134.7">C192</text>
<text x="123" y="134.7">LFE8657</text>
<text x="165" y="133.9">R109</text>
<text x="171.3" y="133.6">75</text>
<text x="187.1" y="136.1">RJ-45X1P</text>
<text x="49.8" y="140.8">C195</text>
<text x="51" y="143.4">0.1uF/100V/NI</text>
<text x="51" y="138.6">0.1uF/100V/NI</text>
<text x="170.7" y="143">1000pF/2KV</text>
<text x="173.1" y="139.5">C194</text>
<text x="49.8" y="145.6">C196</text>
<text x="51" y="148.2">0.1uF/100V/NI</text>
<text x="49.8" y="150.3">C197</text>
<text x="51" y="153">0.1uF/100V/NI</text>
</g>
<g font-size="1.1" fill="#00f">
<text x="108.1" y="23.5">R/T</text>
<text x="108.2" y="20.2">T/R</text>
<text x="106" y="27.6">D</text>
<text x="111.8" y="27.6">X</text>
<text x="108.2" y="32.2">T/R</text>
<text x="108.2" y="35.5">R/T</text>
<text x="108.2" y="75.1">T/R</text>
<text x="106" y="82.5">D</text>
<text x="108.1" y="78.4">R/T</text>
<text x="111.8" y="82.5">X</text>
<text x="108.2" y="87.1">T/R</text>
<text x="108.2" y="90.4">R/T</text>
<text x="124.4" y="128">D</text>
<text x="126.2" y="127.6">RX</text>
<text x="126.2" y="128.6">TX</text>
<text x="129.2" y="128">X</text>
</g>
<g font-size="1.1" fill="#004080">
<text x="190.4" y="35.1">D5</text>
<text x="190.4" y="33.9">D6</text>
<text x="190.4" y="32.7">D7</text>
<text x="190.4" y="31.5">D8</text>
<text x="190.4" y="39.9">D1</text>
<text x="190.4" y="38.7">D2</text>
<text x="190.4" y="37.5">D3</text>
<text x="190.4" y="36.3">D4</text>
<text x="190.4" y="47.1">C4</text>
<text x="190.4" y="45.9">C5</text>
<text x="190.4" y="44.7">C6</text>
<text x="190.4" y="43.5">C7</text>
<text x="190.4" y="42.3">C8</text>
<text x="190.4" y="53">B8</text>
<text x="190.4" y="50.6">C1</text>
<text x="190.4" y="49.4">C2</text>
<text x="190.4" y="48.3">C3</text>
<text x="190.4" y="59">B3</text>
<text x="190.4" y="57.8">B4</text>
<text x="190.4" y="56.6">B5</text>
<text x="190.4" y="55.4">B6</text>
<text x="190.4" y="54.2">B7</text>
<text x="190.4" y="65">A7</text>
<text x="190.4" y="63.8">A8</text>
<text x="190.4" y="61.4">B1</text>
<text x="190.4" y="60.2">B2</text>
<text x="198.4" y="65">NC</text>
<text x="190.4" y="70.9">A2</text>
<text x="190.4" y="69.7">A3</text>
<text x="190.4" y="68.5">A4</text>
<text x="190.4" y="67.4">A5</text>
<text x="190.4" y="66.2">A6</text>
<text x="198.4" y="66.2">NC</text>
<text x="190.4" y="72.1">A1</text>
</g>
<g font-size=".9">
<text x="25.1" y=".9">5</text>
<text x="72.9" y=".9">4</text>
<text x="120.6" y=".9">3</text>
<text x="168.4" y=".9">2</text>
<text x="216.1" y=".9">1</text>
<text x=".3" y="24.3">D</text>
<text x="240.3" y="24.3">D</text>
<text x=".3" y="69.1">C</text>
<text x="240.3" y="69.1">C</text>
<text x=".3" y="113.9">B</text>
<text x="240.3" y="113.9">B</text>
<text x=".3" y="158.6">A</text>
<text x="240.3" y="158.6">A</text>
<text x="25.1" y="181.1">5</text>
<text x="72.9" y="181.1">4</text>
<text x="120.6" y="181.1">3</text>
<text x="168.4" y="181.1">2</text>
<text x="216.1" y="181.1">1</text>
</g>
</svg>
